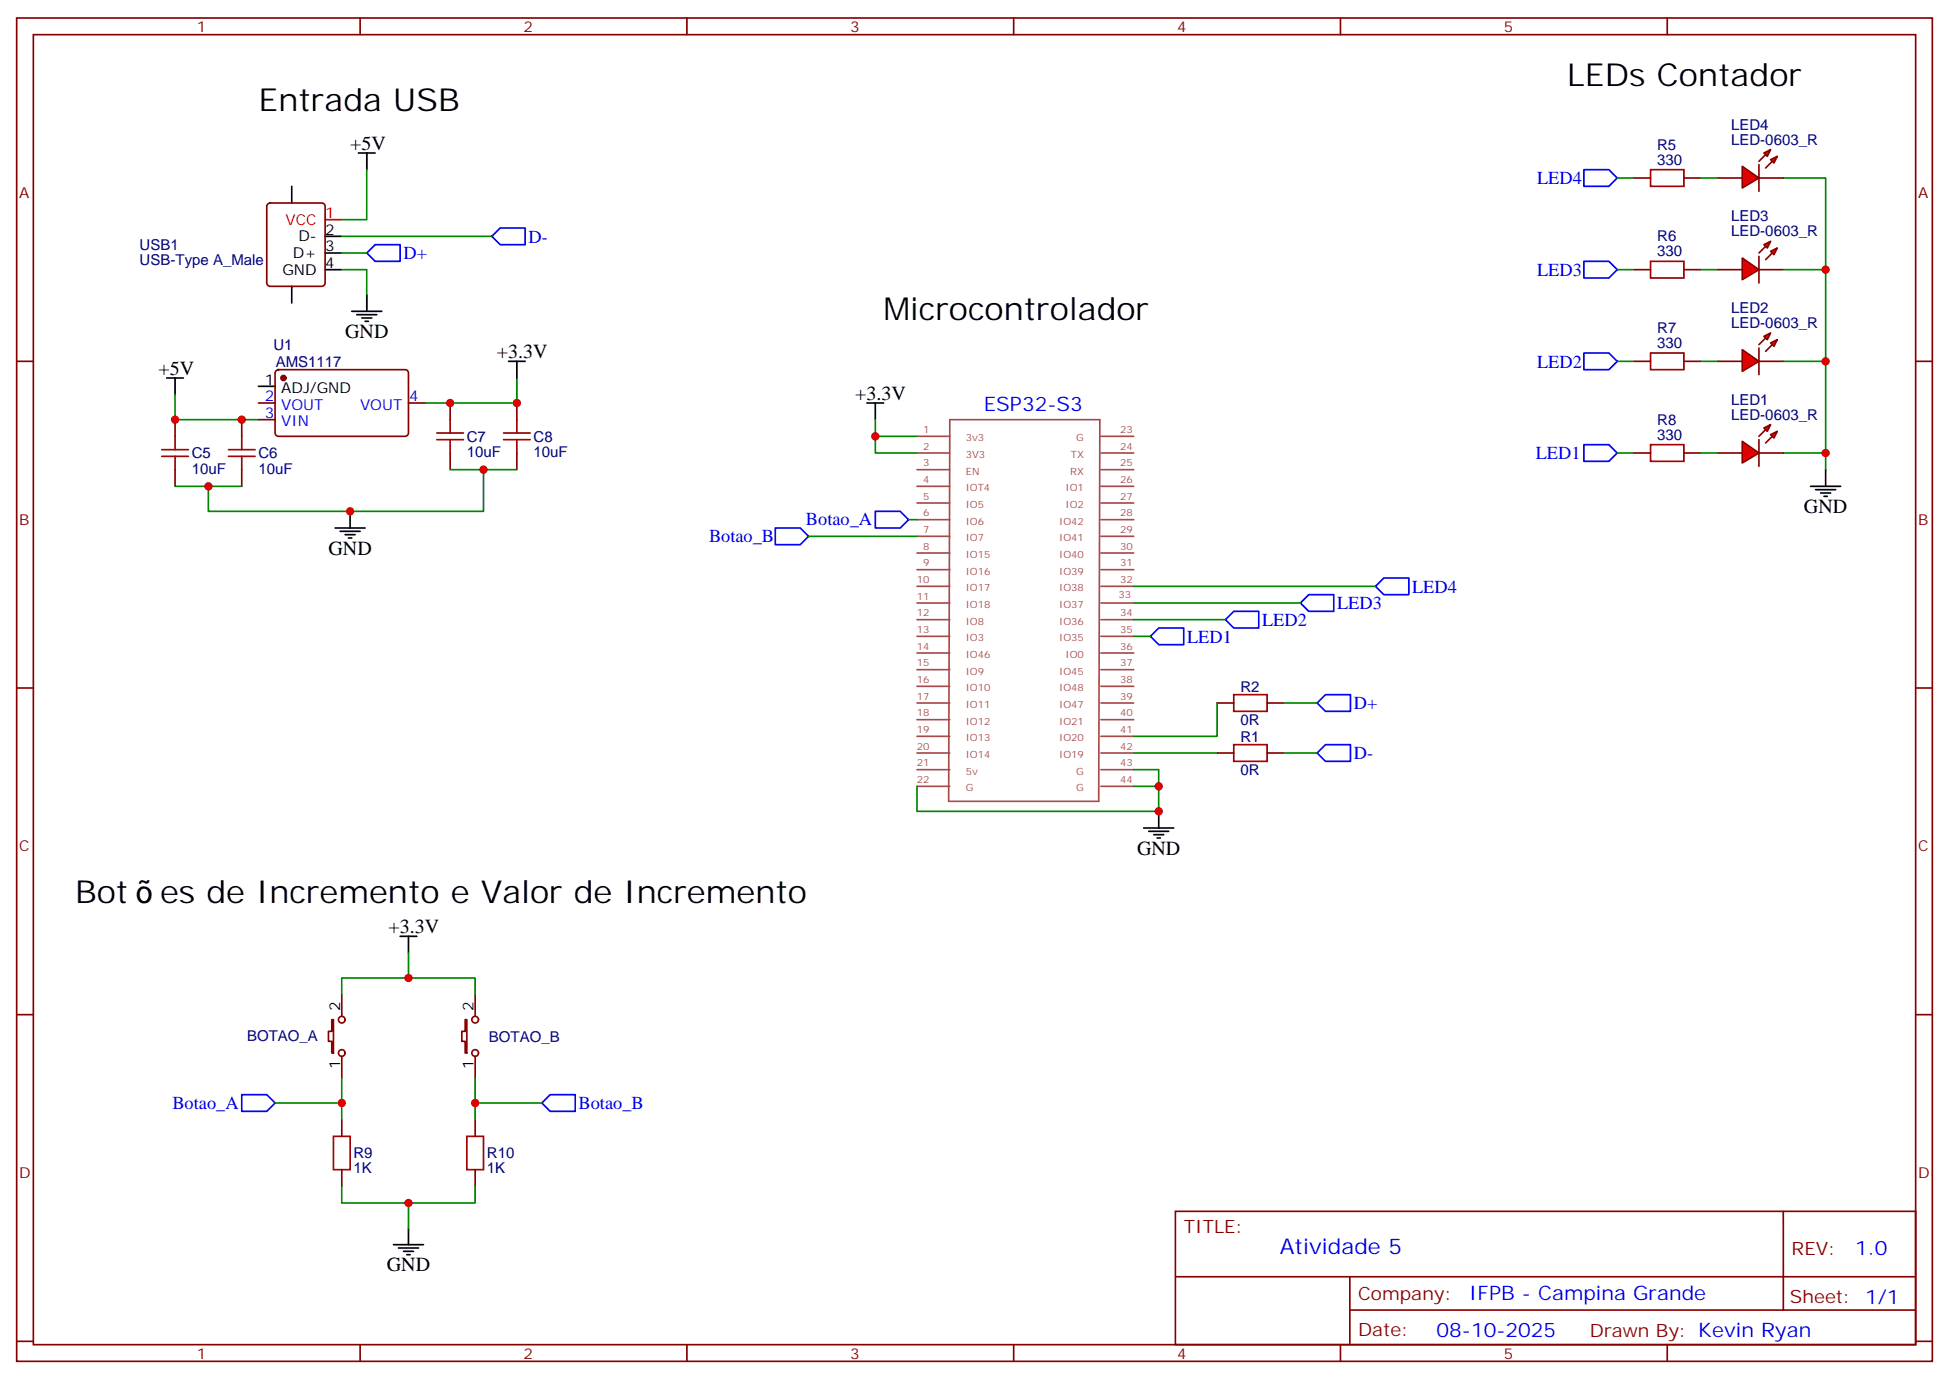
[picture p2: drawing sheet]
<svg xmlns="http://www.w3.org/2000/svg" width="412mm" height="292mm" viewBox="0 0 412 292" stroke-linecap="round" stroke-linejoin="round" font-family="sans-serif">
<g fill="none" stroke="#870000" stroke-width=".35">
<path d="M3.5 3.8h405.4v284.3h-405.4zM7.1 7.3h398.2v277.3h-398.2zM76.2 3.8v3.5M145.3 3.8v3.5M214.5 3.8v3.5M283.6 3.8v3.5M352.8 3.8v3.5M3.5 76.5h3.6M405.3 76.5h3.6M3.5 145.6h3.6M405.3 145.6h3.6M3.5 214.8h3.6"/>
<path d="M405.3 214.8h3.6M248.7 256.4h156.6v28.2h-156.6zM377.3 256.4v20.9M248.7 270.2h156.5M285.6 277.3h119.6M285.6 270.2v14.2M3.5 283.9h3.6M76.2 284.6v3.5M145.3 284.6v3.5M214.5 284.6v3.5M283.6 284.6v3.5M352.8 284.6v3.5"/>
<path d="M405.3 283.9h3.6"/>
</g>
<g fill="none" stroke="#a64a4a" stroke-width=".35">
<path d="M194 99.4h7M194 95.9h7M194 92.4h7M201 88.8h31.7l-.2 80.8h-31.8zM232.9 99.4h7M232.9 95.9h7M232.9 92.4h7M194 117.1h7M194 113.5h7M194 110h7M194 106.5h7M194 102.9h7"/>
<path d="M232.9 117.1h7M232.9 113.5h7M232.9 110h7M232.9 106.5h7M232.9 102.9h7M194 138.2h7M194 134.7h7M194 131.2h7M194 127.6h7M194 124.1h7M194 120.6h7M232.9 138.2h7"/>
<path d="M232.9 134.7h7M232.9 131.2h7M232.9 127.6h7M232.9 124.1h7M232.9 120.6h7M194 159.4h7M194 155.9h7M194 152.3h7M194 148.8h7M194 145.3h7M194 141.7h7M232.9 159.4h7"/>
<path d="M232.9 155.9h7M232.9 152.3h7M232.9 148.8h7M232.9 145.3h7M232.9 141.7h7M194 166.4h7M194 162.9h7M232.9 166.4h7M232.9 162.9h7"/>
</g>
<path d="M183.4 85.3h3.6M185.2 85.3v3.5M242 175.3h6.4M243.1 176h4.2M244.1 176.7h2.1M244.8 177.4h.7M245.2 171.7v3.6" fill="none" stroke="#000" stroke-width=".35"/>
<path d="M194 166.4v5.3h51.2v-5.3h-5.3" fill="none" stroke="#008700" stroke-width=".35"/>
<g fill="#f00" stroke="#870000" stroke-width=".35">
<path d="M368.7 35.2l3.5 2.5-3.5 2.1z"/>
<path d="M372.2 34.9v5.6z"/>
</g>
<g fill="#870000" stroke="#870000" stroke-width=".35">
<path d="M372.2 34.1l1.4-1.4z"/>
<path d="M375 34.1l-1.4 1.5z"/>
</g>
<g fill="#f00" stroke="#870000" stroke-width=".35">
<path d="M373.2 32.4l1.4-.7-.7 1.4z"/>
<path d="M374.6 33.8l1.5-.7-.7 1.4z"/>
</g>
<path d="M363.4 37.7h5.3M372.2 37.7h5.3" fill="none" stroke="#870000" stroke-width=".35"/>
<g fill="#f00" stroke="#870000" stroke-width=".35">
<path d="M368.7 54.6l3.5 2.5-3.5 2.1z"/>
<path d="M372.2 54.3v5.6z"/>
</g>
<g fill="#870000" stroke="#870000" stroke-width=".35">
<path d="M373.6 52.1l-1.4 1.5z"/>
<path d="M373.6 55l1.4-1.4z"/>
</g>
<g fill="#f00" stroke="#870000" stroke-width=".35">
<path d="M373.2 51.8l1.4-.7-.7 1.4z"/>
<path d="M374.6 53.2l1.5-.7-.7 1.4z"/>
</g>
<path d="M363.4 57.1h5.3M372.2 57.1h5.3" fill="none" stroke="#870000" stroke-width=".35"/>
<g fill="#f00" stroke="#870000" stroke-width=".35">
<path d="M368.7 74l3.5 2.5-3.5 2.1z"/>
<path d="M372.2 73.7v5.6z"/>
</g>
<g fill="#870000" stroke="#870000" stroke-width=".35">
<path d="M372.2 73l1.4-1.5z"/>
<path d="M373.6 74.4l1.4-1.4z"/>
</g>
<g fill="#f00" stroke="#870000" stroke-width=".35">
<path d="M373.2 71.2l1.4-.7-.7 1.4z"/>
<path d="M374.6 72.6l1.5-.7-.7 1.4z"/>
</g>
<path d="M363.4 76.5h5.3M372.2 76.5h5.3" fill="none" stroke="#870000" stroke-width=".35"/>
<g fill="#f00" stroke="#870000" stroke-width=".35">
<path d="M368.7 93.4l3.5 2.5-3.5 2.1z"/>
<path d="M372.2 93.1v5.6z"/>
</g>
<g fill="#870000" stroke="#870000" stroke-width=".35">
<path d="M372.2 92.4l1.4-1.5z"/>
<path d="M373.6 93.8l1.4-1.4z"/>
</g>
<g fill="#f00" stroke="#870000" stroke-width=".35">
<path d="M373.2 90.6l1.4-.7-.7 1.4z"/>
<path d="M374.6 92l1.5-.7-.7 1.4z"/>
</g>
<g fill="none" stroke="#870000" stroke-width=".35">
<path d="M345.7 37.7h3.5M356.3 37.7h3.5M56.7 43.2l.4-.2h11a.71 .71 0 0 1 .7 .7v16.2a.76 .76 0 0 1-.7 .7h-11a.76 .76 0 0 1-.7-.7v-16.2zM345.7 57.1h3.5M356.3 57.1h3.5M58.4 78.5l.5-.3h26.8a.71 .71 0 0 1 .7 .8v12.7a.76 .76 0 0 1-.7 .7h-26.8a.76 .76 0 0 1-.7-.7v-12.7zM345.7 76.5h3.5M356.3 76.5h3.5M37 88.8v3.6M37 99.4v3.5M51.2 88.8v3.6M51.2 99.4v3.5"/>
<path d="M54.7 85.3h3.5M54.7 88.8h3.5M86.4 85.3h3.6M95.2 85.3v3.5M95.2 95.9v3.5M109.4 85.3v3.5M109.4 95.9v3.5M345.7 95.9h3.5M356.3 95.9h3.5M363.4 95.9h5.3M372.2 95.9h5.3M257.5 148.8h3.6"/>
<path d="M257.5 159.4h3.6M268.1 148.8h3.5M268.1 159.4h3.5M70.2 215.8h.4v7.1h-.4v-2.5h-.7v-2.1h.7zM72.3 210.5v4.6M98.4 215.8h.4v7.1h-.4v-2.5h-.7v-2.1h.7zM100.5 210.5v4.6M72.3 223.6v4.6M72.3 237v3.5M100.5 223.6v4.6M100.5 237v3.5M72.3 247.6v3.5"/>
<path d="M100.5 247.6v3.5"/>
<circle cx="72.3" cy="215.8" r=".71"/>
<circle cx="100.5" cy="215.8" r=".71"/>
<circle cx="72.3" cy="222.9" r=".71"/>
<circle cx="100.5" cy="222.9" r=".71"/>
</g>
<g fill="none" stroke="#000" stroke-width=".35">
<path d="M61.7 39.4v3.6M75.8 32.4h3.6M77.6 32.4v3.5M68.8 57.1h3.5M68.8 53.6h3.5M68.8 50h3.5M61.7 60.6v3.5M74.4 65.9h6.4M75.5 66.6h4.2M76.6 67.3h2.1M77.3 68h.7M77.6 62.4v3.5"/>
<path d="M107.6 76.5h3.5M109.4 76.5v3.5M35.3 80h3.5M37 80v3.5M54.7 81.8h3.5M386.3 99.4v3.5M70.9 111.8h6.4M72 112.5h4.2M73 113.2h2.1M73.7 113.9h.7M74.1 108.2v3.6M383.1 102.9h6.4"/>
<path d="M384.2 103.6h4.2M385.2 104.4h2.1M385.9 105.1h.7M84.7 198.2h3.5M86.4 198.2v3.5M86.4 259.9v3.6M83.3 263.5h6.3M84.3 264.2h4.2M85.4 264.9h2.1M86.1 265.6h.7"/>
</g>
<path d="M68.8 46.5h3.5" fill="none" stroke="#f00" stroke-width=".35"/>
<g fill="none" stroke="#008700" stroke-width=".35">
<path d="M77.6 35.9v10.6h-5.3M342.2 37.7h3.5M359.8 37.7h3.6M377.5 37.7h8.8v19.4h-8.8M72.3 57.1h5.3v5.3M72.3 50h31.8M72.3 53.6h5.3M342.2 57.1h3.5M359.8 57.1h3.6M386.3 57.1v19.4h-8.8M342.2 76.5h3.5M359.8 76.5h3.6"/>
<path d="M386.3 76.5v19.4h-8.8M37 83.5v5.3h17.7M95.2 99.4h14.2M102.3 99.4v8.8h-58.2v-5.3M109.4 80v5.3h-19.4M185.2 88.8v3.6h8.8M185.2 92.4v3.5h8.8M342.2 95.9h3.5M359.8 95.9h3.6M386.3 95.9v3.5M37 102.9h14.2M171.1 113.5h22.9"/>
<path d="M192.3 110h1.7M239.9 134.7h3.5M239.9 131.2h19.4M239.9 127.6h35.3M239.9 124.1h51.1M239.9 159.4h17.6M257.5 148.8v7.1h-17.6M271.6 159.4h7.1M271.6 148.8h7.1M239.9 162.9h5.3v3.5M72.3 210.5v-3.5h28.2v3.5M86.4 201.7v5.3"/>
<path d="M58.2 233.5h14.1M72.3 228.2v8.8M100.5 228.2v8.8M100.5 233.5h14.2M72.3 251.1v3.5h28.2v-3.5M86.4 254.6v5.3"/>
</g>
<g fill="none" stroke="#00f" stroke-width=".35">
<path d="M335.1 35.9h5.3l1.8 1.8-1.8 1.7h-5.3zM77.6 53.6l1.8-1.8h5.3v3.5h-5.3zM104.1 50l1.7-1.7h5.3v3.5h-5.3zM335.1 55.3h5.3l1.8 1.8-1.8 1.7h-5.3zM335.1 74.7h5.3l1.8 1.8-1.8 1.7h-5.3zM335.1 94.1h5.3l1.8 1.8-1.8 1.7h-5.3zM164 111.8h5.3l1.8 1.7-1.8 1.8h-5.3zM185.2 108.2h5.3l1.8 1.8-1.8 1.8h-5.3zM243.4 134.7l1.8-1.8h5.3v3.6h-5.3zM259.3 131.2l1.8-1.8h5.2v3.5h-5.2zM275.2 127.6l1.7-1.7h5.3v3.5h-5.3zM291 124.1l1.8-1.8h5.3v3.6h-5.3z"/>
<path d="M278.7 148.8l1.8-1.8h5.3v3.6h-5.3zM278.7 159.4l1.8-1.8h5.3v3.5h-5.3zM51.2 231.7h5.2l1.8 1.8-1.8 1.7h-5.2zM116.4 231.7h5.3v3.5h-5.3l-1.7-1.7z"/>
</g>
<g fill="none" stroke="#a10000" stroke-width=".35">
<path d="M349.2 35.9h7.1v3.5h-7.1zM349.2 55.3h7.1v3.5h-7.1zM349.2 74.7h7.1v3.5h-7.1zM34.2 96.6h5.7M34.2 95.2h5.7M37 92.4v2.8M37 96.6v2.8M48.3 96.6h5.7M48.3 95.2h5.7M51.2 92.4v2.8M51.2 96.6v2.8M92.4 93.1h5.7"/>
<path d="M92.4 91.7h5.7M95.2 88.8v2.9M95.2 93.1v2.8M106.5 93.1h5.7M106.5 91.7h5.7M109.4 88.8v2.9M109.4 93.1v2.8M349.2 94.1h7.1v3.5h-7.1zM261.1 147h7v3.6h-7zM261.1 157.6h7v3.5h-7zM70.6 240.5h3.5v7.1h-3.5zM98.8 240.5h3.5v7.1h-3.5z"/>
</g>
<circle cx="60" cy="80" r=".53" fill="#870000" stroke="#870000" stroke-width=".35"/>
<g fill="#c00">
<circle cx="245.2" cy="166.4" r=".88"/>
<circle cx="245.2" cy="171.7" r=".88"/>
<circle cx="386.3" cy="57.1" r=".88"/>
<circle cx="386.3" cy="76.5" r=".88"/>
<circle cx="386.3" cy="95.9" r=".88"/>
<circle cx="51.2" cy="88.8" r=".88"/>
<circle cx="37" cy="88.8" r=".88"/>
<circle cx="95.3" cy="85.3" r=".88"/>
<circle cx="44.1" cy="102.9" r=".88"/>
<circle cx="102.3" cy="99.4" r=".88"/>
<circle cx="74.1" cy="108.2" r=".88"/>
<circle cx="109.4" cy="85.3" r=".88"/>
<circle cx="86.4" cy="254.6" r=".88"/>
<circle cx="86.4" cy="207" r=".88"/>
<circle cx="72.3" cy="233.5" r=".88"/>
<circle cx="100.5" cy="233.5" r=".88"/>
<circle cx="185.2" cy="92.4" r=".88"/>
</g>
<g font-size="6.7">
<text x="54.7" y="23.6">Entrada USB</text>
<text x="331.6" y="18.3">LEDs Contador</text>
<text x="187" y="67.7">Microcontrolador</text>
<text x="15.9" y="191.1">Bot</text>
<text x="33.9" y="191.1">es de Incremento e Valor de Incremento</text>
</g>
<text font-size="4.6" fill="#00f" x="270.8" y="265.4">Atividade 5</text>
<g font-size="4.2">
<text x="74.1" y="31.7">+5V</text>
<text x="73" y="71.5">GND</text>
<text x="105.1" y="75.8">+3.3V</text>
<text x="33.5" y="79.3">+5V</text>
<text x="181" y="84.6">+3.3V</text>
<text x="381.7" y="108.6">GND</text>
<text x="69.5" y="117.4">GND</text>
<text x="240.6" y="180.9">GND</text>
<text x="82.2" y="197.5">+3.3V</text>
<text x="81.8" y="269.1">GND</text>
</g>
<g font-size="4.2" fill="#00f">
<text x="208.1" y="87.1">ESP32-S3</text>
<text x="392.5" y="265.7">1.0</text>
<text x="310.9" y="275.2">IFPB - Campina Grande</text>
<text x="304" y="283">08-10-2025</text>
</g>
<g font-size="3.9" fill="#00f">
<text x="325.2" y="39">LED4</text>
<text x="111.8" y="51.3">D-</text>
<text x="85.4" y="54.9">D+</text>
<text x="325.2" y="58.4">LED3</text>
<text x="325.2" y="77.8">LED2</text>
<text x="325" y="97.2">LED1</text>
<text x="170.5" y="111.2">Botao_A</text>
<text x="150" y="114.7">Botao_B</text>
<text x="298.8" y="125.4">LED4</text>
<text x="282.9" y="128.9">LED3</text>
<text x="251.2" y="136">LED1</text>
<text x="267" y="132.5">LED2</text>
<text x="286.5" y="150.1">D+</text>
<text x="286.5" y="160.7">D-</text>
<text x="36.5" y="234.7">Botao_A</text>
<text x="122.4" y="234.7">Botao_B</text>
</g>
<g font-size="3.9" fill="#800">
<text x="250.5" y="261">TITLE:</text>
<text x="379.1" y="265.7">REV:</text>
<text x="287.4" y="275.2">Company:</text>
<text x="378.7" y="275.8">Sheet: 1/1</text>
<text x="287.4" y="282.9">Date:</text>
<text x="336.4" y="282.9">Drawn By: Kevin Ryan</text>
</g>
<g font-size="3.2" fill="#800">
<text x="41.6" y="6.8">1</text>
<text x="110.8" y="6.8">2</text>
<text x="179.9" y="6.8">3</text>
<text x="249.1" y="6.8">4</text>
<text x="318.2" y="6.8">5</text>
<text x="4.1" y="41.9">A</text>
<text x="405.9" y="41.9">A</text>
<text x="4.1" y="111.1">B</text>
<text x="405.9" y="111.1">B</text>
<text x="4.1" y="180.2">C</text>
<text x="405.9" y="180.2">C</text>
<text x="4.1" y="249.3">D</text>
<text x="405.9" y="249.3">D</text>
<text x="41.6" y="287.6">1</text>
<text x="110.8" y="287.6">2</text>
<text x="179.9" y="287.6">3</text>
<text x="249.1" y="287.6">4</text>
<text x="318.2" y="287.6">5</text>
</g>
<g font-size="3.2" fill="#000080">
<text x="366.3" y="27.4">LED4</text>
<text x="350.6" y="34.9">330</text>
<text x="350.6" y="31.7">R5</text>
<text x="366.3" y="30.6">LED-0603_R</text>
<text x="366.3" y="46.8">LED3</text>
<text x="29.6" y="52.9">USB1</text>
<text x="350.7" y="51.1">R6</text>
<text x="366.3" y="50">LED-0603_R</text>
<text x="29.6" y="56.1">USB-Type A_Male</text>
<text x="350.7" y="54.3">330</text>
<text x="350.7" y="70.5">R7</text>
<text x="366.3" y="69.4">LED-0603_R</text>
<text x="366.3" y="66.3">LED2</text>
<text x="57.9" y="74.1">U1</text>
<text x="58.3" y="77.7">AMS1117</text>
<text x="350.7" y="73.7">330</text>
<text x="350.7" y="89.9">R8</text>
<text x="366.3" y="88.8">LED-0603_R</text>
<text x="366.3" y="85.7">LED1</text>
<text x="98.8" y="93.5">C7</text>
<text x="112.9" y="93.5">C8</text>
<text x="350.7" y="93.1">330</text>
<text x="40.6" y="100.2">10uF</text>
<text x="40.6" y="97">C5</text>
<text x="54.7" y="100.2">10uF</text>
<text x="54.7" y="97">C6</text>
<text x="98.8" y="96.7">10uF</text>
<text x="112.9" y="96.7">10uF</text>
<text x="262.5" y="146.4">R2</text>
<text x="262.5" y="153.5">0R</text>
<text x="262.5" y="157">R1</text>
<text x="262.5" y="164.1">0R</text>
<text x="52.3" y="220.4">BOTAO_A</text>
<text x="103.4" y="220.5">BOTAO_B</text>
<text x="74.8" y="245.2">R9</text>
<text x="103" y="245.2">R10</text>
<text x="74.8" y="248.4">1K</text>
<text x="103" y="248.4">1K</text>
</g>
<g font-size="3.2" fill="#f00">
<text x="60.4" y="47.6">VCC</text>
<text x="68.8" y="46.1">1</text>
</g>
<g font-size="3.2">
<text x="63.1" y="51.1">D-</text>
<text x="68.8" y="53.2">3</text>
<text x="68.8" y="49.7">2</text>
<text x="59.7" y="58.1">GND</text>
<text x="62" y="54.6">D+</text>
<text x="68.8" y="56.7">4</text>
<text x="56" y="81.4">1</text>
<text x="59.5" y="83.2">ADJ/GND</text>
<text x="72" y="214.1" transform="rotate(-90 72 214.1)">2</text>
<text x="100.2" y="214.1" transform="rotate(-90 100.2 214.1)">2</text>
<text x="72" y="226.3" transform="rotate(-90 72 226.3)">1</text>
<text x="100.2" y="226.3" transform="rotate(-90 100.2 226.3)">1</text>
</g>
<g font-size="3.2" fill="#00f">
<text x="56" y="88.5">3</text>
<text x="56" y="84.9">2</text>
<text x="59.5" y="86.7">VOUT</text>
<text x="76.2" y="86.7">VOUT</text>
<text x="86.6" y="84.9">4</text>
<text x="59.5" y="90.2">VIN</text>
</g>
<g font-size="2.1" fill="#a54b4b">
<text x="195.4" y="95.2">2</text>
<text x="195.4" y="91.7">1</text>
<text x="204.3" y="93.4">3v3</text>
<text x="227.7" y="93.4">G</text>
<text x="237" y="95.2">24</text>
<text x="237" y="91.7">23</text>
<text x="195.4" y="98.7">3</text>
<text x="204.3" y="100.5">EN</text>
<text x="204.3" y="96.9">3V3</text>
<text x="226.4" y="100.5">RX</text>
<text x="226.6" y="96.9">TX</text>
<text x="237" y="98.7">25</text>
<text x="195.4" y="105.8">5</text>
<text x="195.4" y="102.2">4</text>
<text x="204.3" y="107.5">IO5</text>
<text x="204.3" y="104">IOT4</text>
<text x="225.5" y="107.5">IO2</text>
<text x="225.5" y="104">IO1</text>
<text x="237" y="105.8">27</text>
<text x="237" y="102.2">26</text>
<text x="195.4" y="112.8">7</text>
<text x="195.4" y="109.3">6</text>
<text x="204.3" y="111">IO6</text>
<text x="224.1" y="111">IO42</text>
<text x="237" y="112.8">29</text>
<text x="237" y="109.3">28</text>
<text x="195.4" y="119.9">9</text>
<text x="195.4" y="116.4">8</text>
<text x="204.3" y="118.1">IO15</text>
<text x="204.3" y="114.6">IO7</text>
<text x="224.1" y="118.1">IO40</text>
<text x="224.1" y="114.6">IO41</text>
<text x="237" y="119.9">31</text>
<text x="237" y="116.4">30</text>
<text x="194" y="123.4">10</text>
<text x="204.3" y="125.1">IO17</text>
<text x="204.3" y="121.6">IO16</text>
<text x="224.1" y="125.1">IO38</text>
<text x="224.1" y="121.6">IO39</text>
<text x="237" y="123.4">32</text>
<text x="194" y="130.5">12</text>
<text x="194" y="126.9">11</text>
<text x="204.3" y="128.7">IO18</text>
<text x="224.1" y="128.7">IO37</text>
<text x="236.6" y="126.6">33</text>
<text x="237" y="130.5">34</text>
<text x="194" y="137.5">14</text>
<text x="194" y="134">13</text>
<text x="204.3" y="135.7">IO3</text>
<text x="204.3" y="132.2">IO8</text>
<text x="224.1" y="135.7">IO35</text>
<text x="224.1" y="132.2">IO36</text>
<text x="237" y="137.5">36</text>
<text x="237" y="134">35</text>
<text x="194" y="141.1">15</text>
<text x="204.3" y="142.8">IO9</text>
<text x="204.3" y="139.3">IO46</text>
<text x="224.1" y="142.8">IO45</text>
<text x="225.5" y="139.3">IO0</text>
<text x="237" y="141.1">37</text>
<text x="194" y="148.1">17</text>
<text x="194" y="144.6">16</text>
<text x="204.3" y="149.8">IO11</text>
<text x="204.3" y="146.3">IO10</text>
<text x="224.1" y="149.8">IO47</text>
<text x="224.1" y="146.3">IO48</text>
<text x="237" y="148.1">39</text>
<text x="237" y="144.6">38</text>
<text x="194" y="155.2">19</text>
<text x="194" y="151.6">18</text>
<text x="204.3" y="153.4">IO12</text>
<text x="224.1" y="153.4">IO21</text>
<text x="237" y="155.2">41</text>
<text x="237" y="151.6">40</text>
<text x="194" y="158.7">20</text>
<text x="204.3" y="160.4">IO14</text>
<text x="204.3" y="156.9">IO13</text>
<text x="224.1" y="160.4">IO19</text>
<text x="224.1" y="156.9">IO20</text>
<text x="237" y="158.7">42</text>
<text x="194" y="165.7">22</text>
<text x="194" y="162.2">21</text>
<text x="204.3" y="167.5">G</text>
<text x="204.3" y="164">5v</text>
<text x="227.7" y="167.5">G</text>
<text x="227.7" y="164">G</text>
<text x="237" y="165.7">44</text>
<text x="237" y="162.2">43</text>
</g>
</svg>
